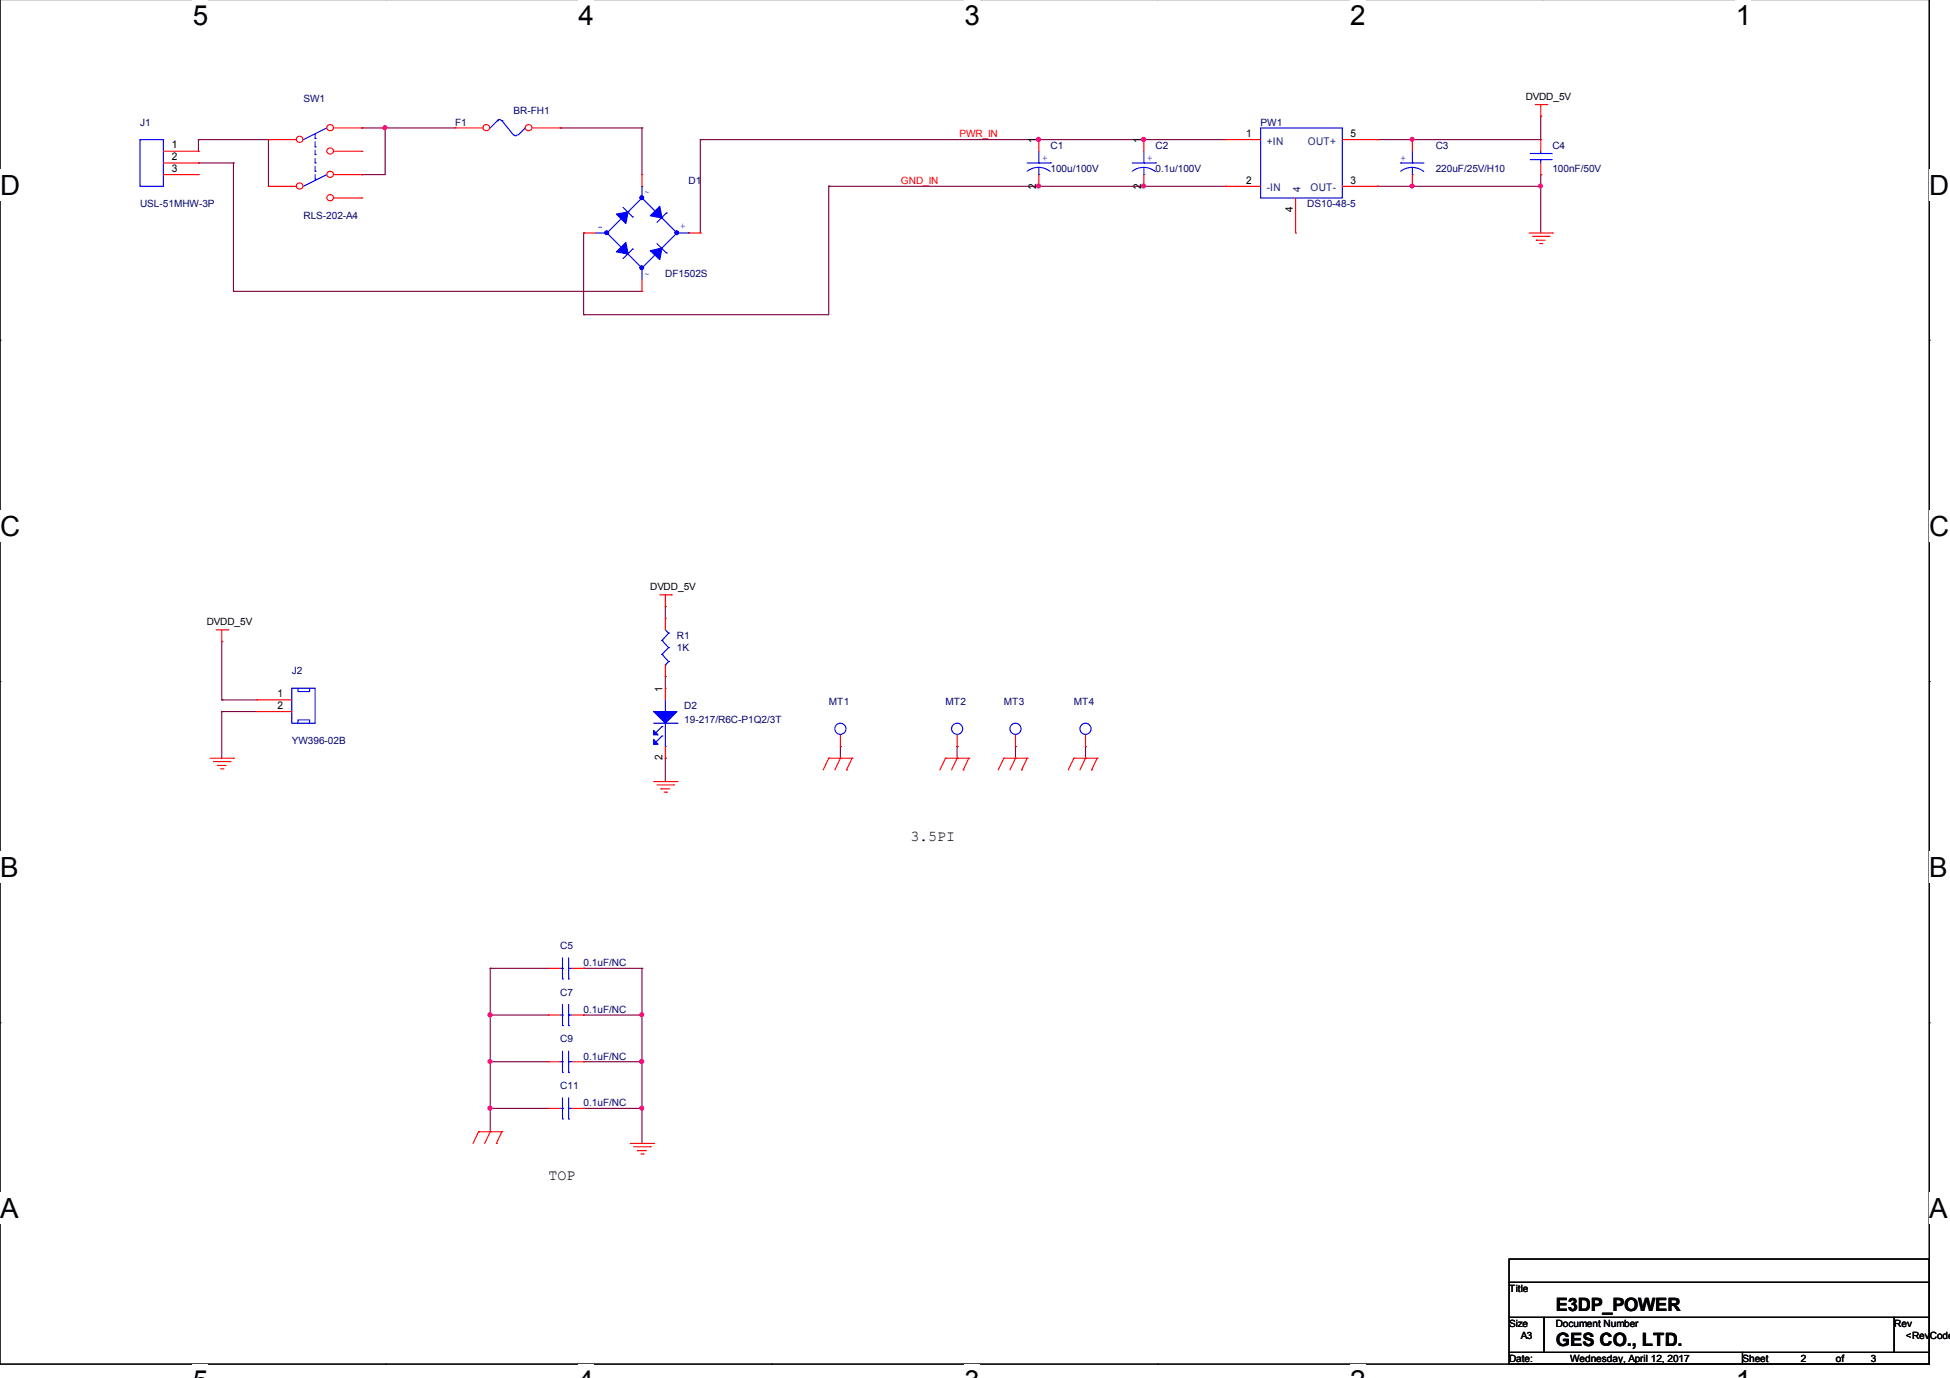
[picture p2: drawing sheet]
<svg xmlns="http://www.w3.org/2000/svg" width="297mm" height="210mm" viewBox="0 0 297 210" stroke-linecap="round" stroke-linejoin="round" font-family="sans-serif">
<path d="M0 -.1v207.9h293.9v-207.9" fill="none" stroke="#000" stroke-width=".17"/>
<g fill="#fff">
<path d="M29.4 -.1h2.3v4.8h-2.3z"/>
<path d="M29.4 207.8h2.3v2.2h-2.3z"/>
</g>
<path d="M58.8 207.8h.1" fill="none" stroke="#000" stroke-width=".17"/>
<g fill="#fff">
<path d="M88.1 -.1h2.3v4.8h-2.3z"/>
<path d="M88.1 207.8h2.3v2.2h-2.3z"/>
</g>
<path d="M117.5 207.8h.1" fill="none" stroke="#000" stroke-width=".17"/>
<g fill="#fff">
<path d="M146.9 -.1h2.3v4.8h-2.3z"/>
<path d="M146.9 207.8h2.3v2.2h-2.3z"/>
</g>
<path d="M176.3 207.8h.1" fill="none" stroke="#000" stroke-width=".17"/>
<g fill="#fff">
<path d="M205.7 -.1h2.2v4.8h-2.2z"/>
<path d="M205.7 207.8h2.2v2.2h-2.2z"/>
</g>
<path d="M235 207.8h.1" fill="none" stroke="#000" stroke-width=".17"/>
<g fill="#fff">
<path d="M264.4 -.1h2.3v4.8h-2.3z"/>
<path d="M264.4 207.8h2.3v2.2h-2.3z"/>
<path d="M0 25.8h3v4.8h-3z"/>
<path d="M293.9 25.8h2.9v4.8h-2.9z"/>
<path d="M0 77.7h3v4.8h-3z"/>
<path d="M293.9 77.7h2.9v4.8h-2.9z"/>
</g>
<path d="M0 51.8h.1M293.9 51.8h.1" fill="none" stroke="#000" stroke-width=".17"/>
<g fill="#fff">
<path d="M0 129.7h2.7v4.8h-2.7z"/>
<path d="M293.9 129.7h2.7v4.8h-2.7z"/>
</g>
<path d="M0 103.8h.1M293.9 103.8h.1" fill="none" stroke="#000" stroke-width=".17"/>
<g fill="#fff">
<path d="M0 181.7h2.7v4.8h-2.7z"/>
<path d="M293.9 181.7h2.7v4.8h-2.7z"/>
</g>
<path d="M0 155.8h.1M293.9 155.8h.1M229.9 191.8h64v3.5h-64zM229.9 195.3h64v5.4h-64zM229.9 200.7h5.3v5.3h-5.3zM229.9 206h35.5v1.8h-35.5zM235.2 200.7h53.3v5.3h-53.3zM265.4 206h28.5v1.8h-28.5zM288.5 200.7h5.4v5.3h-5.4z" fill="none" stroke="#000" stroke-width=".17"/>
<g fill="none" stroke="#800040" stroke-width=".17">
<path d="M55.1 19.5h.1M55.1 19.5h14.2M58.7 19.5h.1M58.7 19.5v7.1h-3.6M85.3 19.5h.1M85.3 19.5h12.5M97.8 19.5h.1M97.8 19.5v7.1M234.7 17.7h.1M234.7 17.7v3.6h-24.9M30.2 24.8h.1M30.2 21.3h.1"/>
<path d="M30.2 24.8h5.4M30.2 21.3v1.7M30.2 21.3h10.7M35.6 24.8h.1M35.6 24.8v19.6M40.9 21.3h.1M40.9 21.3v7.1M55.1 26.6h.1M88.9 35.5h.1M88.9 35.5v12.4M106.7 21.3h.1M106.7 21.3h80"/>
<path d="M106.7 21.3v14.2M126.2 28.4h.1M126.2 28.4h60.5M126.2 28.4v19.5h-37.3M158.2 21.3h.1M158.2 28.4h.1M174.2 21.3h.1M174.2 28.4h.1M209.8 28.4h.1M209.8 21.3h.1M209.8 28.4h24.9M215.1 21.3h.1"/>
<path d="M215.1 28.4h.1M234.7 26.6h.1M234.7 28.4h.1M234.7 26.6v8.9M35.6 44.4h.1M35.6 44.4h62.2M88.9 47.9h.1M33.8 97.7h.1M33.8 97.7v8.9M101.3 92.4h.1M101.3 92.4v1.8M33.8 106.6h.1"/>
<path d="M33.8 108.4h.1M33.8 106.6h5.3M33.8 108.4v7.1M33.8 108.4h5.3M101.3 103.1h.1M101.3 115.5h.1M101.3 103.1v1.7M101.3 115.5v3.6M128 113.7h.1M128 113.7v1.8M145.8 113.7h.1M145.8 113.7v1.8"/>
<path d="M154.7 113.7h.1M154.7 113.7v1.8M165.4 113.7h.1M165.4 113.7v1.8M74.7 147.5h.1M74.7 154.6h.1M74.7 147.5v24.9M74.7 154.6h8.9M74.7 147.5h8.9M88.9 147.5h.1M88.9 154.6h.1M88.9 154.6h8.9"/>
<path d="M88.9 147.5h8.9M97.8 147.5h.1M97.8 154.6h.1M97.8 147.5v26.7M74.7 168.8h.1M74.7 161.7h.1M74.7 168.8h8.9M74.7 161.7h8.9M88.9 161.7h.1M88.9 168.8h.1M88.9 168.8h8.9M88.9 161.7h8.9"/>
<path d="M97.8 168.8h.1M97.8 161.7h.1"/>
</g>
<g fill="#f0f" stroke="#f0f" stroke-width=".17">
<circle cx="74.6" cy="168.8" r=".3"/>
<circle cx="74.6" cy="161.7" r=".3"/>
<circle cx="74.6" cy="154.6" r=".3"/>
<circle cx="97.7" cy="161.7" r=".3"/>
<circle cx="97.7" cy="154.6" r=".3"/>
<circle cx="97.7" cy="168.8" r=".3"/>
<circle cx="58.6" cy="19.4" r=".3"/>
<circle cx="215.1" cy="21.2" r=".3"/>
<circle cx="234.7" cy="28.3" r=".3"/>
<circle cx="215.1" cy="28.3" r=".3"/>
<circle cx="174.2" cy="21.2" r=".3"/>
<circle cx="174.2" cy="28.3" r=".3"/>
<circle cx="158.2" cy="21.2" r=".3"/>
<circle cx="158.2" cy="28.3" r=".3"/>
</g>
<g fill="none" stroke="#f00" stroke-width=".17">
<path d="M233.8 15.9h1.8M234.7 17.7h.1M234.7 15.9v1.8M235.6 15.9h.1M88.9 35.5h.1M88.9 35.5h1.8M97.8 26.6h.1M97.8 26.6v1.8M104.9 35.5h1.8M106.7 35.5h.1M158.2 21.3h.1M158.2 28.4h.1"/>
<path d="M158.2 21.3v1.7M158.2 26.6v1.8M186.7 28.4h.1M186.7 21.3h.1M186.7 28.4h5.3M186.7 21.3h5.3M197.4 35.5h.1M197.4 30.2v5.3M204.5 28.4h5.3M204.5 21.3h5.3M209.8 28.4h.1M209.8 21.3h.1"/>
<path d="M232.9 35.5h3.6M233.4 36h2.6M234 36.6h.1M234 36.6h1.4M234.5 37.1h.4M234.7 21.3h.1M234.7 26.6h.1M234.7 21.3v1.7M234.7 24.8v1.8M234.9 37.1h.1M236 36h.1M236.5 35.5h.1"/>
<path d="M97.8 44.4h.1M97.8 42.6v1.8M32.9 95.9h1.8M33.8 97.7h.1M33.8 95.9v1.8M34.7 95.9h.1M100.5 90.6h1.8M101.3 92.4h.1M101.3 94.2h.1M101.3 90.6v1.8M101.3 94.2v1.7M102.3 90.6h.1"/>
<path d="M32 115.5h3.6M32.5 116h2.6M33.1 116.6h.1M33.1 116.6h1.4M33.6 117.1h.4M34 117.1h.1M35.1 116h.1M35.6 115.5h.1M39.1 106.6h.1M39.1 108.4h.1M39.1 106.6h5.3M39.1 108.4h5.3"/>
<path d="M99.6 119.1h3.5M100.1 119.6h2.5M101.3 103.1h.1M101.3 104.8h.1M101.3 115.5h.1M101.3 101.3v1.8M101.3 104.8v1.8M101.3 113.7v1.8M102.6 119.6h.1M103.1 119.1h.1M126.2 115.5h.1M126.2 115.5l-.8 1.8"/>
<path d="M126.2 115.5h3.6M128 115.5h.1M128 115.5l-.8 1.8M128.9 117.3h.1M129.8 115.5h.1M129.8 115.5l-.9 1.8M144 115.5h.1M144 115.5h3.6M144 115.5l-.8 1.8M145.8 115.5h.1M145.8 115.5l-.9 1.8M146.7 117.3h.1"/>
<path d="M147.6 115.5h.1M147.6 115.5l-.9 1.8M152.9 115.5h.1M152.9 115.5h3.6M152.9 115.5l-.8 1.8M154.7 115.5h.1M154.7 113.7h.1M154.7 115.5l-.9 1.8M154.7 111.9v1.8M155.6 117.3h.1M156.5 115.5h.1M156.5 115.5l-.9 1.8"/>
<path d="M163.6 115.5h.1M163.6 115.5h3.5M163.6 115.5l-.9 1.8M165.4 115.5h.1M165.4 113.7h.1M165.4 115.5l-.9 1.8M165.4 111.9v1.8M166.3 117.3h.1M167.1 115.5h.1M167.1 115.5l-.8 1.8M100.7 120.2h.1M100.7 120.2h1.3"/>
<path d="M101.2 120.7h.3M101.5 120.7h.1M72.9 172.4h.1M72.9 172.4l-.8 1.8M72.9 172.4h3.6M74.7 172.4h.1M74.7 172.4l-.9 1.8M75.6 174.2h.1M76.5 172.4h.1M76.5 172.4l-.9 1.8M83.6 168.8h.1M83.6 168.8h1.7"/>
<path d="M87.1 168.8h1.8M88.9 168.8h.1M96 174.2h3.6M96.5 174.7h2.6M97.1 175.3h.1M97.1 175.3h1.4M97.6 175.8h.4M98 175.8h.1M99.1 174.7h.1M99.6 174.2h.1"/>
</g>
<g fill="none" stroke="#00f" stroke-width=".17">
<path d="M75.8 18.4l.3-.2 .3 .2M75.8 18.4h.1M75.8 18.4l-1.1 1.1M76.5 18.4h.1M76.5 18.4l1.7 2.2M80 19.5h.1M80 19.5l-1.1 1.1M192 19.5h12.5v10.7h-12.5zM78.8 20.5l-.2 .2-.3-.2M90.7 35.5h1.8M92.5 35.5h.1M92.5 35.5l2.2 2.3"/>
<path d="M94.7 37.8h.1M94.7 33.2l-2.2 2.3M94.9 31.6l1.5 1.4M95.7 32.3h.1M95.7 38.7l2.1 2.1M96.4 33h.1M96.4 37.9h.1M96.4 37.9l-1.5 1.5M97.8 30.2h.1M97.8 28.4h.1M97.8 30.2l-2.1 2.1M97.8 30.2l2.1 2.1"/>
<path d="M97.8 28.4v1.8M99.9 38.7h.1M99.9 38.7l-2.1 2.1M100.1 37.1l1.4 1.4M100.8 33.2h.1M100.8 33.2l2.3 2.3M101.5 38.5h.1M101.5 32.4h.1M101.5 32.4l-1.4 1.5M103.1 35.5h.1M103.1 35.5l-2.3 2.3M103.1 35.5h1.8"/>
<path d="M104.9 35.5h.1M156.5 24.8h3.5M158.2 26.6h.1M158.2 24.8h.1M158.2 25.5l1.1 .2 .7 .4M158.2 25.5l-.7 .1-1 .5M158.2 23v1.8M158.2 25.5v1.1M160 24.8h.1M233.1 24.3h3.2M233.1 23.4h3.2M234.7 23.4h.1"/>
<path d="M234.7 24.3h.1M234.7 23v.4M234.7 24.3v.5M236.3 24.3h.1M236.3 23.4h.1M97.8 40.8h.1M97.8 40.7h.1M97.8 40.7v1.9M100.8 97.6h.1M100.8 99.7h.1M100.8 97.6l1.1 1.1M100.8 99.7l1.1 1.1"/>
<path d="M101.3 95.9l.6 .5M101.9 96.4h.1M101.9 98.7h.1M101.9 96.4l-1.1 1.2M101.9 98.7l-1.1 1M44.4 104.8h3.6v5.4h-3.6zM45.4 104.8v.5h1.8v-.5M45.4 110.2v-.5h1.8v.5M99.6 110.2h3.5M100.8 110.7h.1M100.8 112.1h.1M100.8 110.7l-.9 .9"/>
<path d="M100.8 112.1l-.9 .9M101.3 101.3h.1M101.3 108.4h.1M101.3 113.7h.1M101.3 106.6v1.8M101.3 110.2v3.5M101.9 100.8h.1M101.9 100.8l-.6 .5M103.1 110.2h.1M85.3 168.8h.4M85.7 168.8h.1M85.7 170.4h.1"/>
<path d="M85.7 167.2v3.2M86.6 170.4h.1M86.6 168.8h.1M86.6 168.8h.5M86.6 167.2v3.2"/>
<circle cx="154.7" cy="111" r=".85"/>
<circle cx="165.4" cy="111" r=".85"/>
</g>
<g fill="#00f" stroke="#00f" stroke-width=".17">
<path d="M99.6 108.4h3.5l-1.8 1.8z"/>
<path d="M99.6 111.3l.6 .6h-.6z"/>
<path d="M99.6 112.6l.6 .8h-.6z"/>
<path d="M99.1 32.9l1.4-1.5 .3 1.8z" fill-rule="evenodd"/>
<path d="M95.3 36.9l.4 1.8-1.8-.3z" fill-rule="evenodd"/>
<path d="M99.1 38.2l1.7-.4-.3 1.8z" fill-rule="evenodd"/>
<path d="M93.9 32.6l1.8-.3-.4 1.8z" fill-rule="evenodd"/>
<circle cx="97.7" cy="30.1" r=".3"/>
<circle cx="103.1" cy="35.4" r=".3"/>
<circle cx="92.4" cy="35.4" r=".3"/>
<circle cx="97.7" cy="40.8" r=".3"/>
</g>
<circle cx="74.1" cy="19.4" r=".49" fill="#fff" stroke="#f00" stroke-width=".17"/>
<path d="M69.3 19.5h.1M69.3 19.5h4.3" fill="none" stroke="#f00" stroke-width=".17"/>
<circle cx="80.5" cy="19.4" r=".49" fill="#fff" stroke="#f00" stroke-width=".17"/>
<g fill="none" stroke="#f00" stroke-width=".17">
<path d="M81.1 19.5h4.2M85.3 19.5h.1M24.9 23h5.3M24.9 24.8h5.3M24.9 26.6h5.3M30.2 23h.1M30.2 24.8h.1M30.2 26.6h.1M174.2 21.3h.1M174.2 28.4h.1M174.2 21.3v1.7M174.2 26.6v1.8"/>
<path d="M215.1 21.3h.1M215.1 28.4h.1M215.1 21.3v1.7M215.1 26.6v1.8M128 113.7h.1M128 111.9v1.8M145.8 113.7h.1M145.8 111.9v1.8M83.6 147.5h.1M83.6 154.6h.1M83.6 147.5h1.7M83.6 154.6h1.7"/>
<path d="M87.1 147.5h1.8M87.1 154.6h1.8M88.9 147.5h.1M88.9 154.6h.1M83.6 161.7h.1M83.6 161.7h1.7M87.1 161.7h1.8M88.9 161.7h.1"/>
</g>
<g fill="none" stroke="#00f" stroke-width=".17">
<path d="M49.8 19.5h.1M49.8 19.5l-3.6 1.8M21.3 21.3h3.6v7.1h-3.6zM48 21.1h.1M48 22.4h.1M48 23.6h.1M48 24.8h.1M48 26.1h.1M48 27.3h.1M48 20.4v.7M48 21.6v.8M48 22.9v.7"/>
<path d="M48 24.1v.7M48 25.3v.8M48 26.6v.7M49.8 26.6h.1M49.8 26.6l-3.6 1.8M172.5 24.8h3.5M174.2 26.6h.1M174.2 24.8h.1M174.2 25.5l1.1 .2 .7 .4M174.2 25.5l-.7 .1-1 .5M174.2 23v1.8M174.2 25.5v1.1"/>
<path d="M176 24.8h.1M213.4 24.8h.1M213.4 24.8h3.5M215.1 26.6h.1M215.1 24.8h.1M215.1 25.5l-.7 .1-1 .5M215.1 25.5l1.1 .2 .7 .4M215.1 23v1.8M215.1 25.5v1.1M85.3 147.5h.4M85.3 154.6h.4M85.7 147.5h.1"/>
<path d="M85.7 149.1h.1M85.7 154.6h.1M85.7 156.2h.1M85.7 145.9v3.2M85.7 153v3.2M86.6 149.1h.1M86.6 147.5h.1M86.6 156.2h.1M86.6 154.6h.1M86.6 147.5h.5M86.6 145.9v3.2M86.6 153v3.2"/>
<path d="M86.6 154.6h.5M85.3 161.7h.4M85.7 161.7h.1M85.7 163.3h.1M85.7 160.1v3.2M86.6 163.3h.1M86.6 161.7h.1M86.6 160.1v3.2M86.6 161.7h.5"/>
<circle cx="128" cy="111" r=".85"/>
<circle cx="145.8" cy="111" r=".85"/>
</g>
<circle cx="45.7" cy="21.2" r=".49" fill="#fff" stroke="#f00" stroke-width=".17"/>
<path d="M40.9 21.3h.1M40.9 21.3h4.2" fill="none" stroke="#f00" stroke-width=".17"/>
<circle cx="50.3" cy="19.4" r=".49" fill="#fff" stroke="#f00" stroke-width=".17"/>
<path d="M50.9 19.5h4.2M55.1 19.5h.1" fill="none" stroke="#f00" stroke-width=".17"/>
<circle cx="50.3" cy="23" r=".49" fill="#fff" stroke="#f00" stroke-width=".17"/>
<path d="M50.9 23h4.2M55.1 23h.1" fill="none" stroke="#f00" stroke-width=".17"/>
<circle cx="45.7" cy="28.3" r=".49" fill="#fff" stroke="#f00" stroke-width=".17"/>
<path d="M40.9 28.4h.1M40.9 28.4h4.2" fill="none" stroke="#f00" stroke-width=".17"/>
<circle cx="50.3" cy="26.6" r=".49" fill="#fff" stroke="#f00" stroke-width=".17"/>
<path d="M50.9 26.6h4.2M55.1 26.6h.1" fill="none" stroke="#f00" stroke-width=".17"/>
<circle cx="50.3" cy="30.1" r=".49" fill="#fff" stroke="#f00" stroke-width=".17"/>
<path d="M50.9 30.2h4.2M55.1 30.2h.1" fill="none" stroke="#f00" stroke-width=".17"/>
<g fill="#f0f" stroke="#f0f" stroke-width=".17">
<circle cx="74.6" cy="168.8" r=".3"/>
<circle cx="74.6" cy="161.7" r=".3"/>
<circle cx="74.6" cy="154.6" r=".3"/>
<circle cx="97.7" cy="161.7" r=".3"/>
<circle cx="97.7" cy="154.6" r=".3"/>
<circle cx="97.7" cy="168.8" r=".3"/>
<circle cx="58.6" cy="19.4" r=".3"/>
<circle cx="215.1" cy="21.2" r=".3"/>
<circle cx="234.7" cy="28.3" r=".3"/>
<circle cx="215.1" cy="28.3" r=".3"/>
<circle cx="174.2" cy="21.2" r=".3"/>
<circle cx="174.2" cy="28.3" r=".3"/>
<circle cx="158.2" cy="21.2" r=".3"/>
<circle cx="158.2" cy="28.3" r=".3"/>
</g>
<g font-size="4.2">
<text x="29.4" y="3.8">5</text>
<text x="88.1" y="3.8">4</text>
<text x="146.9" y="3.8">3</text>
<text x="205.7" y="3.8">2</text>
<text x="264.4" y="3.8">1</text>
<text x="0" y="29.7">D</text>
<text x="293.9" y="29.7">D</text>
<text x="0" y="81.6">C</text>
<text x="293.9" y="81.6">C</text>
<text x="0" y="133.6">B</text>
<text x="293.9" y="133.6">B</text>
<text x="0" y="185.6">A</text>
<text x="293.9" y="185.6">A</text>
</g>
<g font-size="2.8">
<text x="237" y="199.7">E3DP_POWER</text>
<text x="237" y="205.1">GES CO., LTD.</text>
</g>
<g font-size="2.3">
<text x="138.7" y="128.1">3.5PI</text>
<text x="83.6" y="179.7">TOP</text>
</g>
<g font-size="1.6">
<text x="26.2" y="22.6">1</text>
<text x="157.8" y="21.8" transform="rotate(-90 157.8 21.8)">1</text>
<text x="173.8" y="21.8" transform="rotate(-90 173.8 21.8)">1</text>
<text x="189.8" y="20.8">1</text>
<text x="205.7" y="20.8">5</text>
<text x="26.2" y="24.4">2</text>
<text x="26.2" y="26.2">3</text>
<text x="157.8" y="28.7" transform="rotate(-90 157.8 28.7)">2</text>
<text x="173.8" y="28.7" transform="rotate(-90 173.8 28.7)">2</text>
<text x="189.8" y="28">2</text>
<text x="205.7" y="28">3</text>
<text x="196.9" y="32.3" transform="rotate(-90 196.9 32.3)">4</text>
<text x="42.2" y="106.2">1</text>
<text x="42.2" y="108">2</text>
<text x="100.9" y="105.3" transform="rotate(-90 100.9 105.3)">1</text>
<text x="100.9" y="115.8" transform="rotate(-90 100.9 115.8)">2</text>
</g>
<g font-size="1.6" fill="#004080">
<text x="193" y="22">+IN</text>
<text x="199.2" y="22">OUT+</text>
<text x="193" y="29.1">-IN</text>
<text x="198.1" y="29.2" transform="rotate(-90 198.1 29.2)">4</text>
<text x="199.6" y="29.1">OUT-</text>
</g>
<g font-size="1.5" fill="#000080">
<text x="46.2" y="15.6">SW1</text>
<text x="78.2" y="17.4">BR-FH1</text>
<text x="21.3" y="19.1">J1</text>
<text x="69.3" y="19.1">F1</text>
<text x="160" y="22.7">C1</text>
<text x="176" y="22.7">C2</text>
<text x="192" y="19.1">PW1</text>
<text x="218.7" y="22.7">C3</text>
<text x="236.5" y="22.7">C4</text>
<text x="104.9" y="28">D1</text>
<text x="160" y="26.3">100u/100V</text>
<text x="176" y="26.3">0.1u/100V</text>
<text x="218.7" y="26.3">220uF/25V/H10</text>
<text x="236.5" y="26.3">100nF/50V</text>
<text x="21.3" y="31.6">USL-51MHW-3P</text>
<text x="46.2" y="33.4">RLS-202-A4</text>
<text x="199.1" y="31.6">DS10-48-5</text>
<text x="101.3" y="42.3">DF1502S</text>
<text x="103.1" y="97.4">R1</text>
<text x="103.1" y="99.2">1K</text>
<text x="44.4" y="102.7">J2</text>
<text x="126.2" y="107.4">MT1</text>
<text x="144" y="107.4">MT2</text>
<text x="152.9" y="107.4">MT3</text>
<text x="163.6" y="107.4">MT4</text>
<text x="44.4" y="113.4">YW396-02B</text>
<text x="104.2" y="108">D2</text>
<text x="104.2" y="110.2">19-217/R6C-P1Q2/3T</text>
<text x="85.3" y="144.5">C5</text>
<text x="88.9" y="147.2">0.1uF/NC</text>
<text x="85.3" y="151.7">C7</text>
<text x="88.9" y="154.3">0.1uF/NC</text>
<text x="85.3" y="158.8">C9</text>
<text x="88.9" y="161.4">0.1uF/NC</text>
<text x="85.3" y="165.9">C11</text>
<text x="88.9" y="168.5">0.1uF/NC</text>
</g>
<g font-size="1.5">
<text x="232.4" y="15.3">DVDD_5V</text>
<text x="99.1" y="89.9">DVDD_5V</text>
<text x="31.5" y="95.3">DVDD_5V</text>
<text x="229.9" y="196.8">Title</text>
<text x="229.9" y="202.1">Size</text>
<text x="231.6" y="203.9">A3</text>
<text x="237" y="202.1">Document Number</text>
<text x="288.5" y="202.1">Rev</text>
<text x="290.3" y="203.9">&lt;RevCode&gt;</text>
<text x="229.9" y="207.4">Date:</text>
<text x="239.2" y="207.4">Wednesday, April 12, 2017</text>
<text x="265.4" y="207.4">Sheet</text>
<text x="274.3" y="207.4">2</text>
<text x="279.7" y="207.4">of</text>
<text x="285" y="207.4">3</text>
</g>
<g font-size="1.5" fill="#f00">
<text x="146.1" y="20.9">PWR_IN</text>
<text x="137.2" y="28">GND_IN</text>
</g>
<g font-size="1.5" fill="#00f">
<text x="98.1" y="29.6">~</text>
<text x="158.7" y="24.5">+</text>
<text x="174.8" y="24.5">+</text>
<text x="213.4" y="24.5">+</text>
<text x="91" y="35">-</text>
<text x="103.6" y="34.8">+</text>
<text x="98.1" y="42.3">~</text>
</g>
</svg>
